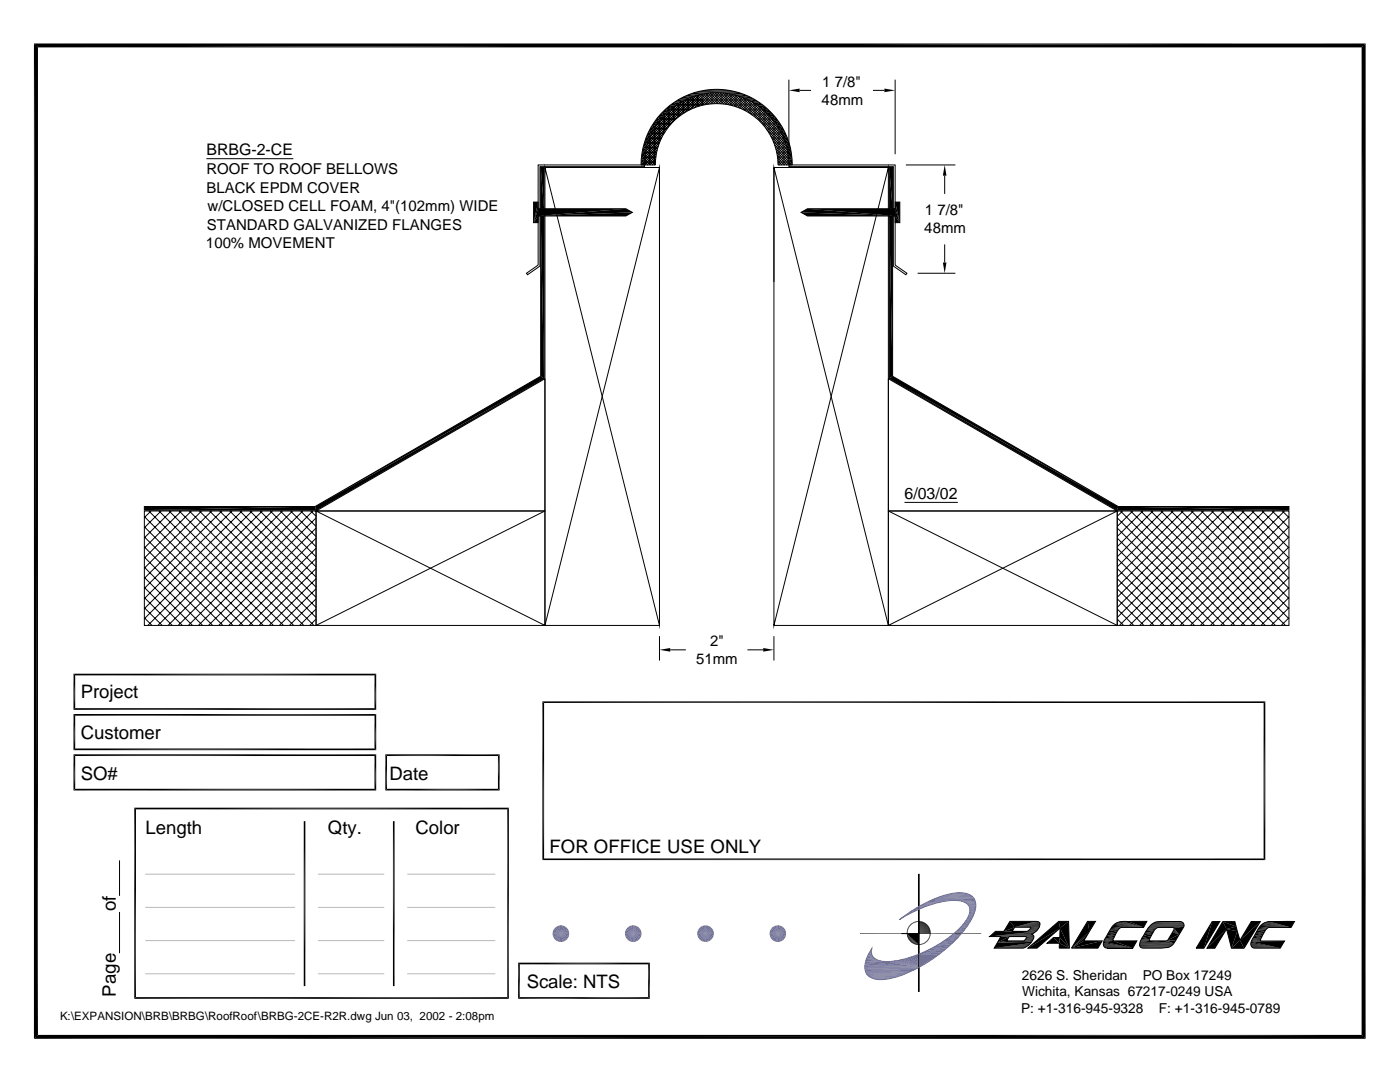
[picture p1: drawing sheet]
<svg xmlns="http://www.w3.org/2000/svg" width="279mm" height="216mm" viewBox="0 0 279 216" stroke-linecap="round" stroke-linejoin="round" font-family="sans-serif">
<g fill="none" stroke="#000" stroke-width=".2">
<path d="M136.9 19.9l1.7 1.6M137.3 19.7l1.7 1.7M137.3 19.7l-7.5 7.5M137.5 18.8h3.4M137.6 19.5l1.7 1.7M138 19.4l1.7 1.7M138.2 19.3l-8.7 8.8M138.4 19.3l1.7 1.7M138.8 19.1l1.7 1.8M138.9 19.1l-9.7 9.7 1.8 1.8M139.1 19l1.9 1.8M139.6 18.9l1.8 1.9"/>
<path d="M139.6 18.9l-10.6 10.6M140.3 18.8l-3.9 3.8M140.4 18.8l1.9 1.9M140.8 17.9h4.5M140.8 18.7l2 2M140.9 18.7l-3.3 3.2M141.3 18.6l2 2.1M141.5 18.6l-3 2.9M141.7 18.6l2.1 2.1M141.9 17.8h2.2M142 18.5l-2.7 2.8M142.2 18.5l2.2 2.2"/>
<path d="M142.5 18.5l-2.5 2.6M142.7 18.5l2.3 2.3M143 18.5l-2.3 2.4M143.2 18.5l2.4 2.5 1.8-1.8 9.4 9.4-1.8 1.7M143.6 18.5l-2.4 2.3M143.7 18.5l2.6 2.6M144 18.5l-2.2 2.2-1.8-1.9M144.2 18.5l2.8 2.8M144.5 18.6l-2.1 2.1M144.8 18.6l3 3.1M144.9 18.6l-2 2.1M145.2 18.8h3.3"/>
<path d="M145.8 18.8l-1.9 1.9M146 18.8l4.2 4.2M146.2 18.9l-1.9 1.8M146.6 19l-1.8 1.8M146.7 19l10.3 10.3M147 19.1l-1.8 1.8M147.5 18.5h-8.9M147.8 19.3l-1.8 1.8M148.1 19.5l8.4 8.3M148.2 19.5l-1.7 1.7M148.5 19.6l-1.7 1.7M148.9 19.7l-1.7 1.7"/>
<path d="M149 19.8l7.1 7.1M149.2 19.9l-1.6 1.6M157.4 15.9v14.9M159.6 18h2.3M174.2 18h2.3M178.6 15.9v14.9M41.2 31.7h17.3M107.4 32.9h21.2v.4h-20.8v19.8l-2.5 1.7-.2-.3 2.3-1.6zM108.8 33.4h22.8v91.4l-22.8-91.4v91.4M128.6 32.7l.2 .2M128.6 32.2l.7 .7M128.7 31.8l1.1 1.1"/>
<path d="M128.7 31.3l1.6 1.6M128.8 30.8l2 2.1M128.8 30.4l2 2M128.9 30l1.9 1.9M129 29.6l1.9 1.8M129.1 29.2l1.8 1.8M129.3 28.4l1.8 1.8M129.5 28l1.7 1.7M129.6 27.6l1.7 1.8M129.8 27.3l1.6 1.7M129.9 26.9l1.7 1.7M130.1 26.6l1.6 1.6"/>
<path d="M130.4 25.9l1.6 1.6M130.6 25.6l1.6 1.6M130.8 32.8l-.1 .1M130.8 25.3l1.6 1.6M130.8 32.3l-.6 .6M130.8 31.7l-1.2 1.2M130.9 31.1l-1.8 1.8M131 25l1.6 1.6M131 30.5l-2.4 2.4a14.4 14.4 0 0 1 14.4-14.4 14.4 14.4 0 0 1 14.4 14.4M131.2 29.9l-2.6 2.5M131.2 24.7l1.6 1.5M131.4 29.2l-2.7 2.7"/>
<path d="M131.4 24.4l1.5 1.6M131.6 24.1l1.6 1.6M131.7 28.4l-3 2.9M131.8 23.8l1.6 1.6M132.1 27.5l-3.3 3.3M132.1 23.6l1.5 1.5M132.3 23.3l1.5 1.5M132.5 23l1.6 1.6M132.7 26.3l-3.8 3.8M132.8 21.8a15.1 15.1 0 0 1 16.3-2.7 15.1 15.1 0 0 1 9 13.8h-2.8a12.2 12.2 0 0 0-12.3-12.2 12.2 12.2 0 0 0-12.2 12.2h-2.9a15 15 0 0 1 4.9-11.1zM132.8 22.8l1.5 1.5M133.1 22.5l1.5 1.5"/>
<path d="M133.3 22.3l1.6 1.5M133.6 22l1.5 1.6M133.9 21.8l1.5 1.5M134.1 21.6l1.6 1.5M134.4 21.4l1.6 1.5M134.7 21.1l1.6 1.6M135 20.9l1.6 1.6M135.2 20.8l-4.3 4.3M135.3 20.7l1.6 1.6M135.6 20.6l1.6 1.5M136 20.4l1.5 1.6M136.3 20.2l1.6 1.6"/>
<path d="M136.4 20.1l-6.2 6.2 1.7 1.6M136.6 20l1.6 1.7M143.4 20.7l2-2 3.4 3.4M149.6 20.1l-1.7 1.6M149.9 20.2l-1.6 1.6M149.9 22.8l1.5-1.6 3.3 3.3M150.1 20.3l5.5 5.6M150.2 20.4l-1.6 1.6M150.5 20.6l-1.6 1.6M150.8 20.8l-1.5 1.6M151.2 21l-1.6 1.6M151.7 21.4l-1.5 1.6"/>
<path d="M152 21.7l-1.5 1.5M152.3 21.9l-1.6 1.5M152.6 22.1l-1.6 1.5M152.8 22.4l-1.5 1.5M153 25.8l4.1 4.1M153.1 22.6l-1.5 1.5M153.3 22.8l-1.5 1.6M153.6 23.1l-1.5 1.5M153.8 23.4l-1.5 1.5M153.8 27.1l3.4 3.5-1.9 1.9M154.1 23.6l-1.6 1.6M154.3 23.9l-1.6 1.6"/>
<path d="M154.3 28.1l3 3.1M154.5 24.2l-1.5 1.6M154.6 28.9l2.8 2.8M154.7 24.5l-1.5 1.6M154.8 29.7l2.6 2.6M154.9 24.8l-1.5 1.6M155 30.3l2.4 2.5M155.1 30.9l2 2M155.1 25.1l-1.5 1.6M155.2 31.5l1.4 1.4M155.2 32.1l.9 .8M155.3 32.6l.3 .3"/>
<path d="M155.3 25.4l-1.6 1.6M155.5 25.7l-1.6 1.6M155.7 26l-1.6 1.7M155.9 26.4l-1.7 1.6M156 26.7l-1.6 1.7M156.2 27.1l-1.7 1.6M156.4 27.4l-1.7 1.7M156.5 27.8l-1.7 1.7M156.6 28.2l-1.7 1.7M156.9 28.9l-1.8 1.8M157 29.3l-1.9 1.8M157.1 29.7l-1.9 1.9"/>
<path d="M157.2 30.1l-2 1.9M157.3 31l-1.9 1.9M157.4 31.5l-1.5 1.4M157.4 31.9l-1 1M157.4 32.9h21.2v20l2.4 1.6-.2 .3-2.5-1.7v-19.8h-20.9zM157.4 32.4l-.5 .5M157.4 32.9h.1M177.3 33.4h-22.8v91.4l22.8-91.4v91.4M177.5 33.4h.6v41.7l45.1 26h34v.7h-34.2l-45.5-26.3zM180.8 32.9h9.9M188.5 35.1v3.6M106.5 40.3h.9v1.4h17.5l1.3 .7-1.3 .7h-17.5v1.3h-.9z"/>
<path d="M131.6 56.3v-22.9l-22.8 91.4M154.5 56.3v-22.9l22.8 91.4M159.9 42.4l1.2-.7h17.5v-1.4h1v4.1h-1v-1.3h-17.5zM183.1 54.5h7.6M188.5 48.8v3.6M177.3 75.6l45.7 26.4h-45.7zM28.8 102h34.3v22.8h-34.3zM28.8 101.1h34.1l45-26v-41.7h.7v42.1l-45.5 26.3h-34.3zM28.8 103.1l21.7 21.7M28.8 105.1l19.7 19.7M28.8 107.1l17.7 17.7M28.8 109.1l15.7 15.7"/>
<path d="M28.8 111.2l13.6 13.6M28.8 113.2l11.6 11.6M28.8 115.2l9.6 9.6M28.8 117.2l7.6 7.6M28.8 119.2l5.6 5.6M29.7 102l22.8 22.8M30.1 102l-1.3 1.3M31.7 102l22.9 22.8M32.2 102l-3.4 3.3M33.7 102l22.9 22.8M34.2 102l-5.4 5.3M35.8 102l22.8 22.8"/>
<path d="M36.2 102l-7.4 7.3M37.8 102l22.8 22.8M38.2 102l-9.4 9.4M39.8 102l22.8 22.8M40.2 102l-11.4 11.4M41.8 102l21.3 21.2M42.2 102l-13.4 13.4M43.8 102l19.3 19.2M44.3 102l-15.5 15.4M45.8 102l17.3 17.2M46.3 102l-17.5 17.4M47.9 102l15.2 15.2"/>
<path d="M48.3 102l-19.5 19.5M49.9 102l13.2 13.1M50.3 102l-21.5 21.5M51.9 102l11.2 11.1M52.3 102l-22.8 22.8M53.9 102l9.2 9.1M54.4 102l-22.9 22.8M55.9 102l7.2 7.1M56.4 102l-22.9 22.8M58 102l5.1 5.1M58.4 102l-22.8 22.8M60 102l3.1 3.1"/>
<path d="M60.4 102l-22.8 22.8M62 102l1.1 1M62.4 102l-22.8 22.8M63.1 102l45.7 22.8h-45.7v-22.8h45.7v22.8M63.1 102l45.7-26.4v26.4zM63.1 103.3l-21.5 21.5M63.1 105.4l-19.5 19.4M63.1 107.4l-17.4 17.4M63.1 109.4l-15.4 15.4M63.1 111.4l-13.4 13.4M63.1 113.4l-11.4 11.4M63.1 115.5l-9.4 9.3"/>
<path d="M63.1 117.5l-7.3 7.3M63.1 119.5l-5.3 5.3M108.8 102l-45.7 22.8M177.3 102l45.7 22.8M223 102h34.2v22.8h-34.2zM223 102l-45.7 22.8h45.7v-22.8h-45.7v22.8M223 103.3l21.4 21.5M223 105.4l19.4 19.4M223 107.4l17.4 17.4M223 109.4l15.4 15.4M223 111.4l13.3 13.4M223 113.4l11.3 11.4"/>
<path d="M223 115.5l9.3 9.3M223 117.5l7.3 7.3M223 119.5l5.3 5.3M223.6 102l22.8 22.8M224 102l-1 1M225.6 102l22.9 22.8M226.1 102l-3.1 3.1M227.6 102l22.9 22.8M228.1 102l-5.1 5.1M229.7 102l22.8 22.8M230.1 102l-7.1 7.1M231.7 102l22.8 22.8"/>
<path d="M232.1 102l-9.1 9.1M233.7 102l22.8 22.8M234.1 102l-11.1 11.1M235.7 102l21.5 21.5M236.2 102l-13.2 13.1M237.7 102l19.5 19.5M238.2 102l-15.2 15.2M239.8 102l17.4 17.4M240.2 102l-17.2 17.2M241.8 102l15.4 15.4M242.2 102l-19.2 19.2M243.8 102l13.4 13.4"/>
<path d="M244.2 102l-21.2 21.2M245.8 102l11.4 11.4M246.3 102l-22.9 22.8M247.8 102l9.4 9.4M248.3 102l-22.9 22.8M249.9 102l7.3 7.3M250.3 102l-22.8 22.8M251.9 102l5.3 5.3M252.3 102l-22.8 22.8M253.9 102l3.3 3.3M254.3 102l-22.8 22.8M255.9 102l1.3 1.3"/>
<path d="M256.3 102l-22.8 22.8M257.2 103.1l-21.7 21.7M257.2 105.1l-19.6 19.7M257.2 107.1l-17.6 17.7M257.2 109.1l-15.6 15.7M257.2 111.2l-13.6 13.6M257.2 113.2l-11.6 11.6M257.2 115.2l-9.5 9.6M257.2 117.2l-7.5 7.6M257.2 119.2l-5.5 5.6M28.8 121.3l3.6 3.5M28.8 123.3l1.5 1.5"/>
<path d="M63.1 121.5l-3.3 3.3M63.1 123.5l-1.3 1.3M108.8 124.8h22.8M131.6 126.9v4.9M133.8 129.7h3.1M149.2 129.7h3.1M154.5 124.8h22.8M154.5 126.9v4.9M223 121.5l3.3 3.3M223 123.5l1.2 1.3M257.2 121.3l-3.5 3.5M257.2 123.3l-1.5 1.5"/>
<path d="M183.3 174.5h.1v23.3h-.1zM183.4 174.5v6.4M183.4 181.4v7.1M183.4 190.4v7.4M197.5 186.9l1.2-1.1h1.6l1.2-1.9h5.2a.7 .7 0 0 1 .8 .3 .7 .7 0 0 1-.1 .8l-.4 .7-1.1 .7 .1 .1a.71 .71 0 0 1 0 1.2l-.8 1-1 .5h-5.8l1.3-2.3zM197.5 186.8h8.8M198.4 189.2h5.9M198.4 189.1h6.2M198.7 185.9h8.1M201.4 186.9h3.4a.79 .79 0 0 1-.6 .8h-3.3zM202.5 184.9h5M204.6 189.1l-6.2 .1"/>
<path d="M220.5 189.1h5.6M220.6 189.1h5.5M220.9 189.2h5.2M221.8 185.1h2.1M221.9 185h6.3M222.2 187.7h4.7M225.3 183.9h3.6M227.4 188.8h6.4M227.4 188.7h6.6M227.4 188.5h6.7M227.5 188.2h6.8M227.5 188.9h6.1"/>
<path d="M227.6 189h5.7M227.7 189.1h5.4M227.9 189.1h4.5M228 189.2h4M229.2 185.1h2.1M229.2 185h7.1M229.4 184.8h6.9M229.6 184.7h6.7M229.6 184.6h6.7M229.8 184.5h6.5M229.8 184.4h6.5M229.9 184.4h6.4"/>
<path d="M230 184.4h6.3M230 184.3h6.2M230.2 184.2h6M230.2 184.1h5.9M230.4 184h5.7M230.6 184h5.3M230.7 183.9h5.2M231 183.9h4.8M233.4 189h-5.8M233.5 188.9h-6M244 183.9h2.4l1.1 3.7 2.2-3.7h1.8l-3.2 5.3h-2.5l-1-3.8-2.4 3.8h-1.5zM249.7 187.8h6.6"/>
<path d="M249.9 189.1h5.6M250.2 189.2h5.3M251.2 185.1h2.1M251.4 185h6.3M251.7 184.6a2.82 2.82 0 0 1 2-.7h4.6l-.6 1.2h-4.5a4.1 4.1 0 0 0-1.6 2.6l4.7 .1-.8 1.4h-5a.9 .9 0 0 1-.8-.5 .9 .9 0 0 1 .1-1l1.3-2.3zM253.3 183.9h5M253.5 183.9h4.8"/>
</g>
<g fill="#000">
<path d="M6.8 8.7h265.7l-264.9 .8zM7.6 9.5l264.9-.8-.8 .8zM134.5 20.4l1-.6 1.3 .1zM135.5 19.8l1-.5 1.3 .2zM134.5 20.4l2.3-.5-1 .5zM149.3 19.9l2.2 .5h-1.3zM148.3 19.5l1.3-.2 1 .5zM149.3 19.9l1.3-.1 .9 .6zM157.4 18l2.2-.3v.7zM176.5 17.7l2.1 .3-2.1 .4zM271.7 9.5l.8 197.8-.8-.8zM271.7 9.5l.8-.8v198.6z"/>
<path d="M107.9 33.4l.7 8.3h-.7zM107.9 33.4h.7v8.3zM128 31.8h.7l-.8 1.1zM128.1 30.7l.7 .1-.8 1zM128.3 29.5l.7 .2-.9 1zM128.6 28.5l.6 .2-.9 .8zM128.7 31.8l-.1 1.1h-.7zM128.8 30.8l-.1 1h-.7zM129 29.7l-.2 1.1-.7-.1zM129 27.4l.6 .2-1 .9zM128.3 29.5l.9-.8-.2 1zM129.4 26.4l.6 .3-1 .7z"/>
<path d="M128.6 28.5l1-.9-.4 1.1zM129.9 25.4l.6 .3-1.1 .7zM129 27.4l1-.7-.4 .9zM129.4 26.4l1.1-.7-.5 1zM130.6 24.4l.5 .4-1.2 .6zM129.9 25.4l1.2-.6-.6 .9zM131.2 23.5l.6 .4-1.2 .5zM130.6 24.4l1.2-.5-.7 .9zM132 22.6l.5 .5-1.3 .4zM131.2 23.5l1.3-.4-.7 .8zM132.8 21.8l.4 .6-1.2 .2zM132 22.6l1.2-.2-.7 .7z"/>
<path d="M132.8 21.8l.8-.7 .4 .6zM132.8 21.8l1.2-.1-.8 .7zM133.6 21.1l.9-.7 .4 .6zM133.6 21.1l1.3-.1-.9 .7zM134.5 20.4h1.3l-.9 .6zM150.2 20.4h1.3l-.3 .6zM151.2 21l1.2 .1-.4 .6zM151.5 20.4l.9 .7-1.2-.1zM152 21.7l1.3 .1-.5 .6zM152.4 21.1l.9 .7-1.3-.1zM152.8 22.4l1.3 .2-.5 .5zM153.3 21.8l.8 .8-1.3-.2z"/>
<path d="M153.6 23.1l1.2 .4-.5 .4zM153.6 23.1l.5-.5 .7 .9zM154.3 23.9l1.2 .5-.6 .4zM154.3 23.9l.5-.4 .7 .9zM154.9 24.8l1.2 .6-.6 .3zM154.9 24.8l.6-.4 .6 1zM155.5 25.7l1.1 .7-.6 .3zM156 26.7l1.1 .7-.7 .2zM155.5 25.7l.6-.3 .5 1zM156.4 27.6l1.1 .9-.7 .2zM156 26.7l.6-.3 .5 1zM156.8 28.7l1 .8-.7 .2z"/>
<path d="M157.1 29.7l.8 1-.6 .1zM156.4 27.6l.7-.2 .4 1.1zM157.3 30.8l.8 1h-.7zM157.4 31.8l.7 1.1h-.7zM156.8 28.7l.7-.2 .3 1zM157.1 29.7l.7-.2 .1 1.2zM157.3 30.8l.6-.1 .2 1.1zM157.4 31.8h.7v1.1zM177.5 33.4l.6 8.3h-.6zM177.5 33.4h.6v8.3zM188.5 32.9l.4 2.2h-.7zM106.5 40.3h.9l-.9 4.1z"/>
<path d="M107.4 43.1v1.3h-.9zM107.4 41.7h17.5l-17.5 1.4zM107.4 41.7v1.4l-.9 1.3zM107.4 40.3v1.4l-.9 2.7zM107.9 43.1l.7 32.4-.7-.4zM107.9 43.1h.7v32.4zM107.4 43.1l17.5-1.4 1.3 .7zM107.4 43.1l18.8-.7-1.3 .7zM159.9 42.4l18.7 .7h-17.5zM159.9 42.4l1.2-.7 17.5 1.4zM177.5 43.1l.6 32-.6 .4zM178.6 43.1l1 1.3h-1z"/>
<path d="M161.1 41.7h17.5v1.4zM178.6 41.7l1 2.7-1-1.3zM178.6 40.3l1 4.1-1-2.7zM178.6 40.3h1v4.1zM188.2 52.4h.7l-.4 2.1zM62.9 101.1l45-26 .7 .4zM62.9 101.1l45.7-25.6-45.5 26.3zM177.5 75.5l45.7 25.6-.2 .7zM177.5 75.5l.6-.4 45.1 26zM177.5 43.1h.6v32zM28.8 101.1h34.1l-34.1 .7zM28.8 101.8l34.1-.7 .2 .7z"/>
<path d="M223.2 101.1l34 .7h-34.2zM223.2 101.1h34v.7zM131.6 129.7l2.2-.4v.7zM152.3 129.3l2.2 .4-2.2 .3zM183.3 188.4l.1 .1zM183.3 188.5l.1 1.9h-.1zM183.3 186.3h.1zM183.3 180.9l.1 .5-.1 .1zM183.3 183.9h.1zM183.3 188.5h.1zM183.3 188.5h.1v1.9zM183.3 180.9h.1v.5z"/>
<path d="M197.5 186.9l1.2-1.1 8.1 .1zM199.1 188.1l6.6 .1-7.3 1zM199.7 186.9h1.7l-2.3 1.2zM199.1 188.1l2.3-1.2-.5 .8zM201.5 183.9h5.2l-4.2 1.1zM201.5 183.9l1 1.1-2.2 .8zM200.3 185.8l2.2-.8-.5 .8zM202.5 185l4.3-1.1zM204.3 187.7l1.6 .2zM204.3 187.7h1.7zM204.6 187.5l1.5 .1h-1.7zM204.7 187.3l1.5 .1-1.6 .1z"/>
<path d="M204.8 186.9l1.5 .1h-1.4zM204.8 187.2l1.5 .1h-1.6zM204.9 187h1.4l-1.5 .2zM198.4 189.2l6.7-.5zM205 185.8l1.8 .1zM198.4 189.2l6.8-.5zM205.1 185.8l.2-.1 1.5 .2zM198.4 189.2l6.9-.6zM198.4 189.2l7.1-.8-.2 .2zM205.5 185.5h1.6l-1.8 .2zM198.4 189.2l7.2-.9-.1 .1zM205.6 185.3l1.6 .1-1.7 .1z"/>
<path d="M205.7 185.2l1.6 .1h-1.7zM205.7 185h1.7l-1.7 .2zM198.4 189.2l7.3-1zM197.5 186.9l8.5-.4zM204.3 187.7h1.7l-.1 .2zM204.4 187.6h1.7l-.1 .1zM204.6 187.5l1.6-.1-.1 .2zM197.5 186.9l8.7-.7-.3 .2zM204.7 187.3h1.6l-.1 .1zM204.8 187.2l1.5-.1v.2zM204.8 187.2l1.5-.2v.1zM204.8 186.9l1.5-.1v.2z"/>
<path d="M197.5 186.9l9-.8-.3 .1zM197.5 186.9l9.1-1zM197.5 186.9l9.3-1zM204.9 185.8l1.9 .1zM202.5 185l4.5-1.1zM205.3 185.7h1.7l-.2 .2zM202.5 185l4.6-1.1zM205.3 185.7l1.8-.2-.1 .2zM202.5 185l4.7-1.1zM205.5 185.5l1.7-.1-.1 .1zM202.5 185l4.8-1zM205.6 185.3h1.7l-.1 .1z"/>
<path d="M202.5 185l4.8-1h.1zM205.7 185.2l1.6-.1v.2zM205.7 185.2l1.7-.2zM202.5 185l5-.9zM205.5 185l2-.1zM205.6 185l1.9-.1zM205.7 185l1.8-.1-.1 .1zM202.5 185l5-.9 .1 .1zM202.5 185l5-.4v.1zM202.5 185l5.1-.6-.1 .2zM202.5 185l5.1-.8v.2zM209 188.2l1.2-1.1 1.2 1.1z"/>
<path d="M211.3 183.9h2l-1.7 1.3zM205.1 189.2l6.2-5.3 .3 1.3zM211.4 188.2l2 1h-2zM210.2 187.1h1.3l-.1 1.1zM211.5 187.1l1.9 2.1-2-1zM205.1 189.2l6.5-4-4.6 4zM211.6 185.2l1.8 4-1.9-2.1zM211.6 185.2l1.7-1.3 .1 5.3zM213.8 189.2l2.5-1.5h3.7zM213.8 189.2l3.1-2.4-.6 .9zM217 183.9l.4 1.9-3.6 3.4zM213.8 189.2l3.6-3.4-.5 1z"/>
<path d="M217 183.9h1.6l-1.2 1.9zM213.8 189.2l6.2-1.5-.9 1.5zM220.2 188.5l5.9 .7-5.9-.5zM220.2 188.4l5.9 .8-5.9-.7zM220.2 188.3l5.9 .9-5.9-.8zM220.2 188.7l5.9 .5-5.8-.4zM220.2 188.2l5.9 1-5.9-.9zM220.3 187.9l5.8 1.3-5.9-1zM220.3 187.7h1.9l-1.9 .2zM220.4 187.5h1.7l-1.8 .2zM220.6 187.2l1.6 .1-1.8 .2zM220.6 189.1l.3 .1z"/>
<path d="M220.9 186.7l1.5 .3-1.8 .2zM221.2 186.2h1.5l-1.8 .5zM221.5 185.7l1.4 .2-1.7 .3zM221.6 185.4h1.7l-1.8 .3zM221.8 185.2l1.6 .1-1.8 .1zM220.3 187.7l1.8-.1 .1 .1zM220.3 187.7l1.8-.2v.1zM220.3 187.9l1.9-.2 3.9 1.5zM220.4 187.5l1.8-.2-.1 .2zM222.1 184.7l.2-.1 5.9 .5zM220.6 187.2l1.8-.2-.2 .3zM222.3 184.6l.2-.2 5.7 .7z"/>
<path d="M220.9 186.7l1.6-.1-.1 .4zM222.5 184.4l.2-.2 5.5 .9zM220.9 186.7l1.8-.5-.2 .4zM222.7 184.2l5.5 .9zM221.2 186.2l1.7-.3-.2 .3zM222.8 184.2l5.4 .9zM221.5 185.7l1.6-.1-.2 .3zM222.9 184.1l.3-.1 5 1.1zM221.5 185.7l1.8-.3-.2 .2zM221.6 185.4l1.8-.1-.1 .1zM223.2 184l.3-.1 4.7 1.2zM221.8 185.2h1.7l-.1 .1z"/>
<path d="M221.8 185.2l1.9-.1zM223.5 183.9l4.7 1.2zM223.7 183.9h.3zM223.7 183.9h.3l4.2 1.2zM224 183.9h1.3zM224 183.9h1.3l2.9 1.2zM222.2 187.7h4.7l-.8 1.5zM227.6 187.7h2l-2 .2zM227.7 187.5h1.6l-1.7 .2zM227.9 187.1l1.5 .3-1.7 .1zM228.2 186.7l1.5 .1-1.8 .3zM228.5 186.2l1.5 .2-1.8 .3z"/>
<path d="M228.7 185.7h1.6l-1.8 .5zM225.3 183.9h3.6l-.7 1.2zM228.9 185.5l1.5 .1-1.7 .1zM229.1 185.3l1.5 .1-1.7 .1zM229.2 185.1h1.9zM229.2 185.1h1.8l-1.9 .2zM227.6 187.7l1.8-.1zM227.6 187.7h1.8zM227.7 187.5l1.7-.1zM227.6 187.7h2zM229.4 187.7h.2zM227.6 187.9l2-.2 4.7 .6z"/>
<path d="M227.9 187.1l1.8-.3-.3 .6zM228.2 186.7l1.8-.3-.3 .4zM228.5 186.2l1.7-.3-.2 .5zM228.5 186.2l1.8-.5-.1 .2zM228.7 185.7l1.7-.1-.1 .1zM228.9 185.5l1.7-.1-.2 .2zM229.1 185.3h1.6l-.1 .1zM229.1 185.3l1.8-.1zM229.1 185.3l1.9-.2zM231.8 189.2h.2zM232.7 187.7l1.6 .6zM232.9 187.7l.2-.1 1.5 .1z"/>
<path d="M234 186l1.3 .5-2.2 1.1zM234.1 185.8l1.2 .7-1.3-.5zM234.1 185.1l.2 .1zM234.2 185.7l1.1 .8-1.2-.7zM232.5 187.7l1.8 .6zM232.4 187.7l1.9 .6zM229.8 187.7h2.6l1.9 .6zM229.6 187.7l4.7 .6zM234.3 185.5l1 1-1.1-.8zM234.3 185.5l1 1zM234.3 185.4l1 1.1zM234.3 185.2l1 1.3-1-1.1z"/>
<path d="M232.9 187.7h1.7l-.3 .6zM233.1 187.6l2.2-1.1-.7 1.2zM235.5 183.9h.3zM234 183.9h1.8zM234.3 185.2l2-.3-1 1.6zM241.9 183.9l-1.6 5.3h-1.6zM241.9 183.9h1.5l-3.1 5.3zM244 183.9l2.7 1-1.9 .5zM244 183.9l.8 1.5-3.9 3.8zM240.9 189.2l3.9-3.8-2.4 3.8zM244.8 185.4l2.1 .4-1.1 3.4zM244.8 185.4l1.9-.5 .2 .9z"/>
<path d="M244 183.9h2.4l.3 1zM246.9 185.8l.6 1.8-1.7 1.6zM245.8 189.2l1.7-1.6 .8 1.6zM249.6 188.4l5.9 .8-5.9-.7zM249.6 188.3l5.9 .9-5.9-.8zM249.6 188.5l5.9 .7-5.8-.5zM249.6 188.2l5.9 1-5.9-.9zM249.7 188.7l5.8 .5-5.8-.4zM249.7 187.9l5.8 1.3-5.9-1zM249.7 183.9h1.8l-4 3.7zM249.8 187.7h1.7l-1.8 .2zM249.9 187.5h1.6l-1.7 .2z"/>
<path d="M250 187.2l1.6 .1-1.7 .2zM250.2 189.2h.5zM250.2 189.2h.3zM250.3 186.7l1.5 .3-1.8 .2zM250.6 186.2l1.6 .1-1.9 .4zM250.9 185.7l1.5 .2-1.8 .3zM251.1 185.4l1.5 .2-1.7 .1zM251.2 185.2h1.7l-1.8 .2zM247.5 187.6l4-3.7-3.2 5.3zM249.8 187.7l1.7-.1v.1zM249.8 187.7l1.7-.2zM249.9 187.5l1.7-.2-.1 .2z"/>
<path d="M251.7 184.6l6 .5-6.2-.4zM250 187.2l1.8-.2-.2 .3zM251.7 184.6l.2-.2 5.8 .7zM250.3 186.7l1.7-.1-.2 .4zM251.9 184.4l.2-.2 5.6 .9zM250.3 186.7l1.9-.4-.2 .3zM252.1 184.2l5.6 .9zM250.6 186.2l1.8-.3-.2 .4zM252.3 184.2l.1-.1 5.3 1zM250.9 185.7l1.7-.1-.2 .3zM252.4 184.1l.3-.1 5 1.1zM251.1 185.4h1.6l-.1 .2z"/>
<path d="M251.1 185.4l1.7-.1-.1 .1zM251.1 185.4l1.8-.2zM252.7 184l.3-.1 4.7 1.2zM251.2 185.2h1.8zM251.2 185.2l1.9-.1zM253 183.9h.3zM251.2 185.2l2-.1zM253 183.9h.3l4.4 1.2zM249.7 187.9l6.6-.1-.8 1.4zM253.3 183.9h5l-.6 1.2zM6.8 8.7l.8 197.8-.8 .8zM6.8 8.7l.8 .8v197z"/>
<path d="M6.8 207.3l.8-.8h264.1zM6.8 207.3l264.9-.8 .8 .8z"/>
</g>
<path d="M135.5 19.7h2.3M148.3 19.7h2.3M197.5 186.7h8.6" fill="none" stroke="#000" stroke-width=".42"/>
<path d="M136.5 19.3h2.3M147.3 19.3h2.3M220.3 189h5.8M234.1 185h2.2" fill="none" stroke="#000" stroke-width=".36"/>
<path d="M136.5 19.1h3.3M146.2 19.1h3.4" fill="none" stroke="#000" stroke-width=".44"/>
<path d="M137.5 18.7h4.4M144.1 18.7h4.4M199.1 187.9h6.8M202.5 184.9h5M221.9 184.9h6.3M251.4 184.9h6.3" fill="none" stroke="#000" stroke-width=".32"/>
<path d="M137.5 18.7h4.4M144.1 18.7h4.4M227.5 188.1h6.8" fill="none" stroke="#000" stroke-width=".38"/>
<path d="M138.6 18.3h8.9M198.4 189.1h6.4" fill="none" stroke="#000" stroke-width=".28"/>
<path d="M139.7 18.1h6.7M249.7 187.8h2.1" fill="none" stroke="#000" stroke-width=".21"/>
<path d="M220.4 189.1h5.7M221.8 185.1h2.1M227.4 188.6h6.6M227.4 188.4h6.9M249.9 189.1h5.6M251.2 185.1h2.1" fill="none" stroke="#000" stroke-width=".23"/>
<path d="M197.5 186.7h8.7M249.7 189h5.8" fill="none" stroke="#000" stroke-width=".34"/>
<path d="M198.4 189h6.6" fill="none" stroke="#000" stroke-width=".4"/>
<path d="M199.1 188h6.8" fill="none" stroke="#000" stroke-width=".3"/>
<path d="M197.5 186.8h8.8" fill="none" stroke="#000" stroke-width=".25"/>
<g fill="#5c5cb8">
<path d="M175.1 195.4l.7 .1z"/>
<path d="M175.1 195.4h1.5z"/>
<path d="M175.8 195.5l.8-.1z"/>
<path d="M174.8 195.4h1.8z"/>
</g>
<g fill="none" stroke="#5c5cb8" stroke-width=".2">
<path d="M172.6 193.5h9.8M172.9 194.3h7.9M173 194.4h7.3M173 194.5h7.3M173.1 194.6h6.7M173.1 194.6h7.2M173.2 194.8h6.6M173.4 194.9h5.4M173.4 194.9h5.9M173.7 195h5.1M173.9 195.2h4.4M174.2 195.3h3.2"/>
<path d="M174.2 195.3h3.7M174.5 195.4h2.5M174.5 195.3h2.9"/>
</g>
<path d="M172.6 193.2h10.7M172.7 193.7h9.7M172.7 193.9h9.1M172.8 194.1h8.5M173 194.4h7.8" fill="none" stroke="#5c5cb8" stroke-width=".23"/>
<path d="M172.6 193.2h10.7M172.9 194.1h8.4" fill="none" stroke="#5c5cb8" stroke-width=".21"/>
<path d="M172.8 193.9h9" fill="none" stroke="#5c5cb8" stroke-width=".25"/>
<path d="M172.6 193.4h9.8" fill="none" stroke="#5c5cb8" stroke-width=".28"/>
<path d="M172.6 192.9h10.7M172.6 193.4h10.3" fill="none" stroke="#5c5cb8" stroke-width=".3"/>
<path d="M183.4 193l.6-.3z" fill="#5c5cb8"/>
<path d="M172.6 192.8h10.7" fill="none" stroke="#5c5cb8" stroke-width=".44"/>
<g fill="#5c5cb8">
<path d="M172.6 192.5l10.7 .6-10.7-.5z"/>
<path d="M172.7 192.2l10.6 .9-10.7-.6z"/>
<path d="M184 192.7l1.2-.7z"/>
<path d="M183.4 193l1.8-1z"/>
<path d="M172.8 191.9l10.5 1.2-10.6-.9z"/>
<path d="M172.8 191.9h4.2l6.3 1.2z"/>
</g>
<path d="M172.8 191.9h4.2" fill="none" stroke="#5c5cb8" stroke-width=".2"/>
<g fill="#5c5cb8">
<path d="M177 191.9h.7l5.6 1.2z"/>
<path d="M177 191.9h.7z"/>
</g>
<path d="M172.8 191.9h3.8M172.8 191.9h3.5" fill="none" stroke="#5c5cb8" stroke-width=".2"/>
<g fill="#5c5cb8">
<path d="M177.7 191.9l.4-.1 5.2 1.3z"/>
<path d="M178.1 191.8l.4-.1 4.8 1.4z"/>
</g>
<path d="M172.8 191.8h3.2" fill="none" stroke="#5c5cb8" stroke-width=".2"/>
<path d="M178.5 191.7h.4l4.4 1.4z" fill="#5c5cb8"/>
<path d="M172.8 191.8h2.9" fill="none" stroke="#5c5cb8" stroke-width=".21"/>
<g fill="#5c5cb8">
<path d="M178.9 191.7l.4-.1 4 1.5z"/>
<path d="M183.4 193l2.3-1.4z"/>
</g>
<path d="M172.8 191.7h2.7" fill="none" stroke="#5c5cb8" stroke-width=".32"/>
<path d="M179.3 191.6l.4-.1 3.6 1.6z" fill="#5c5cb8"/>
<path d="M172.8 191.5h2.4" fill="none" stroke="#5c5cb8" stroke-width=".2"/>
<path d="M179.7 191.5l.4-.1 3.2 1.7z" fill="#5c5cb8"/>
<path d="M172.8 191.5h2.2" fill="none" stroke="#5c5cb8" stroke-width=".2"/>
<g fill="#5c5cb8">
<path d="M180.1 191.4l.5-.1 2.7 1.8z"/>
<path d="M173 191.3l1.8 .1-2 .2z"/>
<path d="M173 191.3h1.6l.2 .1z"/>
<path d="M183.4 193l2.9-1.8z"/>
<path d="M180.6 191.3l.4-.1 2.3 1.9z"/>
<path d="M173 191.3l1.4-.2 .2 .2z"/>
<path d="M173 191.3l1.4-.2z"/>
<path d="M181 191.2l.5-.1 1.8 2z"/>
<path d="M173 191.3l1.3-.2z"/>
<path d="M173.1 190.9l1.2 .1-1.3 .3z"/>
<path d="M181.5 191.1l.5-.2 1.3 2.2z"/>
<path d="M183.4 193l3.4-2.1z"/>
<path d="M173.1 190.9l1.1-.1 .1 .2z"/>
<path d="M182 190.9l.5-.2 .8 2.4z"/>
<path d="M173.2 190.6l1 .2-1.1 .1z"/>
<path d="M173.2 190.6h.9l.1 .2z"/>
<path d="M182.5 190.7l.5-.1 .3 2.5z"/>
<path d="M183.4 193l3.9-2.5z"/>
</g>
<path d="M183.1 190.4v2.7" fill="none" stroke="#5c5cb8" stroke-width=".34"/>
<g fill="#5c5cb8">
<path d="M173.2 190.6l.8-.2 .1 .2z"/>
<path d="M183.4 190.4l3.9 .1-3.9 2.5z"/>
<path d="M173.4 190.3l.6 .1-.8 .2z"/>
<path d="M173.4 190.3h.5l.1 .1z"/>
</g>
<path d="M183.4 190.3h3.9" fill="none" stroke="#5c5cb8" stroke-width=".32"/>
<path d="M173.4 190.3l.5-.1v.1z" fill="#5c5cb8"/>
<path d="M183.9 190.3h4" fill="none" stroke="#5c5cb8" stroke-width=".42"/>
<g fill="#5c5cb8">
<path d="M173.6 189.9l.3 .3-.5 .1z"/>
<path d="M173.6 189.9h.3v.3z"/>
<path d="M173.6 189.9l.3-.2v.2z"/>
<path d="M183.9 190.2l1.1-.5 2.9 .4z"/>
</g>
<path d="M185 189.9h3.4" fill="none" stroke="#5c5cb8" stroke-width=".38"/>
<g fill="#5c5cb8">
<path d="M173.8 189.6l.1 .1-.3 .2z"/>
<path d="M173.8 189.6h.1v.1z"/>
<path d="M173.8 189.6l.2-.2z"/>
<path d="M174 189.3l-.2 .3z"/>
</g>
<path d="M185 189.5h3.8" fill="none" stroke="#5c5cb8" stroke-width=".44"/>
<path d="M185 189.7l.9-.5 2.9 .1z" fill="#5c5cb8"/>
<path d="M185.9 189.1h3.4" fill="none" stroke="#5c5cb8" stroke-width=".4"/>
<path d="M185.9 189.2l1-.5 2.4 .1z" fill="#5c5cb8"/>
<path d="M186.9 188.6h2.9M188.2 187.8h2.4" fill="none" stroke="#5c5cb8" stroke-width=".42"/>
<path d="M186.9 188.5h2.9M187.3 188.3h2.5M189 187.1h2.1" fill="none" stroke="#5c5cb8" stroke-width=".28"/>
<path d="M187.8 188.2h2.4M189 187.4h2.1" fill="none" stroke="#5c5cb8" stroke-width=".4"/>
<path d="M187.8 188h2.4M188.2 187.7h2.4" fill="none" stroke="#5c5cb8" stroke-width=".3"/>
<path d="M188.6 187.4h2" fill="none" stroke="#5c5cb8" stroke-width=".32"/>
<g fill="#5c5cb8">
<path d="M189.5 187l2-.2-.4 .4z"/>
<path d="M189.5 187l.3-.3 1.7 .1z"/>
<path d="M189.8 186.7l.4-.3 1.3 .4z"/>
<path d="M190.2 186.4l.1-.1h1.6z"/>
<path d="M190.2 186.4l1.7-.1-.4 .5z"/>
<path d="M190.3 186.3l.3-.2 1.3 .2z"/>
<path d="M190.6 186.1l1.6-.2-.3 .4z"/>
<path d="M190.6 186.1l.3-.3 1.3 .1z"/>
<path d="M190.9 185.8l.3-.3 1 .4z"/>
<path d="M191.2 185.5h1.3l-.3 .4z"/>
<path d="M191.2 185.5l.3-.2 1 .2z"/>
<path d="M191.5 185.3l1.3-.2-.3 .4z"/>
<path d="M191.8 185l1 .1-1.3 .2z"/>
<path d="M191.8 185l1.3-.3-.3 .4z"/>
<path d="M192 184.7h1.1l-1.3 .3z"/>
<path d="M192.3 184.4l.8 .3h-1.1z"/>
<path d="M192.3 184.4l1.1-.1-.3 .4z"/>
<path d="M192.5 184.1l.9 .2-1.1 .1z"/>
<path d="M192.5 184.1l1.1-.2-.2 .4z"/>
<path d="M192.7 183.8l.9 .1-1.1 .2z"/>
<path d="M192.9 183.5l.7 .4-.9-.1z"/>
<path d="M192.9 183.5h.9l-.2 .4z"/>
<path d="M193.1 183.3l.7 .2h-.9z"/>
<path d="M193.1 183.3l.9-.2-.2 .4z"/>
<path d="M179.5 183.5l.7-.4z"/>
<path d="M193.2 183l.8 .1-.9 .2z"/>
<path d="M193.2 183l1-.2-.2 .3z"/>
<path d="M180 183.1l.5-.4z"/>
<path d="M193.3 182.7l.9 .1-1 .2z"/>
<path d="M180.2 183.1l.3-.4 .5-.1z"/>
<path d="M193.4 182.5l.8 .3-.9-.1z"/>
<path d="M193.4 182.5l1-.1-.2 .4z"/>
<path d="M180.5 182.7l.6-.3-.1 .2z"/>
<path d="M193.5 182.2l.9 .2-1 .1z"/>
<path d="M181.1 182.4l.6-.2-.7 .4z"/>
<path d="M193.5 182.2l1-.2-.1 .4z"/>
<path d="M181.1 182.4l1-.4z"/>
<path d="M193.5 182h1l-1 .2z"/>
<path d="M181.1 182.4l.5-.4h.5z"/>
<path d="M193.6 181.9l.9 .1h-1z"/>
<path d="M193.6 181.9h1l-.1 .1z"/>
<path d="M181.6 182l.9-.2-.4 .2z"/>
<path d="M193.6 181.7l1 .2h-1z"/>
<path d="M193.6 181.7h1v.2z"/>
<path d="M181.6 182l.6-.4 .3 .2z"/>
<path d="M193.6 181.5l1 .2h-1z"/>
<path d="M182.2 181.6l1.1-.1-.8 .3z"/>
<path d="M193.6 181.5l1.1-.1-.1 .3z"/>
<path d="M193.5 181.3l1.2 .1-1.1 .1z"/>
<path d="M182.2 181.6l.6-.3 .5 .2z"/>
<path d="M193.5 181.1l1.2 .3-1.2-.1z"/>
<path d="M193.5 181.1l1.2-.1v.4z"/>
<path d="M182.8 181.3l.5-.4v.6z"/>
<path d="M193.4 180.9l1.3 .1-1.2 .1z"/>
<path d="M183.4 180.9l1.1 .1-.5 .2z"/>
<path d="M183.4 180.9l.6 .3-.5 .2z"/>
<path d="M183.4 180.9v.5z"/>
<path d="M193.4 180.9h1.3v.1z"/>
<path d="M183.4 180.9l1.6-.1-.5 .2z"/>
<path d="M193.4 180.9l1.4-.2-.1 .2z"/>
<path d="M193.3 180.7h1.5l-1.4 .2z"/>
</g>
<path d="M183.4 180.7h2.1" fill="none" stroke="#5c5cb8" stroke-width=".25"/>
<path d="M193.2 180.6l1.6 .1h-1.5z" fill="#5c5cb8"/>
<path d="M183.9 180.5h2" fill="none" stroke="#5c5cb8" stroke-width=".2"/>
<g fill="#5c5cb8">
<path d="M193.1 180.5l1.7 .2z"/>
<path d="M193.1 180.5l1.6-.1 .1 .3z"/>
<path d="M193.1 180.4h1.6z"/>
</g>
<path d="M183.9 180.5h2.5" fill="none" stroke="#5c5cb8" stroke-width=".28"/>
<g fill="#5c5cb8">
<path d="M193.1 180.4l1.6-.1v.1z"/>
<path d="M192.9 180.3h1.8l-1.6 .1z"/>
</g>
<path d="M184.4 180.3h2.5" fill="none" stroke="#5c5cb8" stroke-width=".2"/>
<path d="M192.9 180.3l1.8-.2v.2z" fill="#5c5cb8"/>
<path d="M185 180h3.2M185.5 179.8h3.5M185.5 179.8h3.9M185.5 179.7h4.3M190.8 179.8h3.8M191.5 179.8h3.1M192 179.9h2.7M192.3 180h2.4M185 180h2.8M192.5 180.1h2.2M192.7 180.2h2" fill="none" stroke="#5c5cb8" stroke-width=".2"/>
<path d="M184.4 180.2h2.9" fill="none" stroke="#5c5cb8" stroke-width=".25"/>
<path d="M185 179.9h3.6M184.4 180.2h2.9" fill="none" stroke="#5c5cb8" stroke-width=".28"/>
<path d="M185 179.9h3.6" fill="none" stroke="#5c5cb8" stroke-width=".23"/>
<path d="M189.8 179.7h.7z" fill="#5c5cb8"/>
<g fill="none" stroke="#5c5cb8" stroke-width=".2">
<path d="M185.5 179.7h5M186 179.6h8.6M186.5 179.3h7.9M187 179.2h7.4M187 179.1h7.3M187 179h7.2M187.5 178.9h6.6M188.1 178.7h5.8M188.5 178.6h5.2M189 178.5h4.4M189.5 178.3h3.7M189.9 178.3h3"/>
<path d="M190.3 178.2h2.3M190.5 179.8h4.1"/>
</g>
<path d="M190.5 179.7h4.1" fill="none" stroke="#5c5cb8" stroke-width=".25"/>
<path d="M185.5 179.7h5M186 179.5h8.6" fill="none" stroke="#5c5cb8" stroke-width=".23"/>
<path d="M186 179.5h8.4M186.5 179.2h7.9" fill="none" stroke="#5c5cb8" stroke-width=".21"/>
<g fill="#5c5cb8">
<path d="M190.3 178.2h2z"/>
<path d="M190.8 178.2h1.5z"/>
<path d="M191.2 178.1h.7z"/>
<path d="M191.2 178.1l1.1 .1z"/>
</g>
<g fill="none" stroke="#000" stroke-width=".2">
<path d="M171.6 186.3h24.2M181.1 186.3h2.2M183.3 186.3v3.6M183.3 190.4v2.7M183.4 183.9v2.4M183.4 190.4v2.6M183.4 186.2h2.3M183.5 183.9v2.4M202.5 185h3.1l.1 .1-.7 .7h-3zM205.1 189.2l6.2-5.3h2l.1 5.3h-2v-1h-2.4l1.2-1.1h1.3l.1-1.9-4.6 4zM217 183.9h1.6l-2.3 3.8h3.7l-.9 1.5h-5.3zM222.1 184.7a2.76 2.76 0 0 1 2.1-.8h4.7l-.7 1.2h-4.4a4 4 0 0 0-1.7 2.6h4.8l-.8 1.5h-4.8a.93 .93 0 0 1-1-.4 .93 .93 0 0 1 0-1.1z"/>
<path d="M229.8 184.5l.2-.2a3.5 3.5 0 0 1 2.6-.4h3l.5 .2 .2 .3v.5l-2.3 3.7a2.72 2.72 0 0 1-2.2 .6h-3.8a.8 .8 0 0 1-.4-1.3l1.1-2.2zM230.6 185.4l.7-.3h2.8a.57 .57 0 0 1-.1 .9l-.9 1.6-.2 .1h-3.5v-.2zM241.9 183.9h1.5l-3.1 5.3h-1.6z"/>
</g>
<path d="M179.5 183.5a23.8 23.8 0 0 1 11.7-5.4 3.2 3.2 0 0 1 3.4 1.5 4.4 4.4 0 0 1-.8 3.9 28.7 28.7 0 0 1-14 11.2l-1.9 .5a4.9 4.9 0 0 1-4.8-.6 3.3 3.3 0 0 1 0-3.7l.9-1.6a1.88 1.88 0 0 0 1.7 2.4 14.9 14.9 0 0 0 8.2-1.5 20 20 0 0 0 9.2-6.9 2.05 2.05 0 0 0-.8-3.4 12 12 0 0 0-7.3 .9l-2.9 1.2z" fill="none" stroke="#5c5cb8" stroke-width=".2"/>
<g fill="#000">
<path d="M181 186.1l.1 .1h-.1zM181 186.2l.1 .2h-.1zM181 185.9l.1 .2h-.1zM181 186.4l.2 .1-.2 .1zM181 185.8l.1 .2-.1-.1zM181 186.6l.2 .1h-.2zM181 185.7l.2 .1h-.2zM181 186.7l.2 .1-.1 .1zM181.1 185.5l.1 .2h-.2zM181.1 186.9h.2l-.2 .1zM181.1 186.4l2.2 2.1zM181.1 186.5l2.2 2z"/>
<path d="M181.1 185.4l.1 .1h-.1zM181.1 187l.2 .1h-.1zM181.1 186.7l2.2 1.8zM181 186.1h.1v.1zM181 186.2h.1v.2zM181 185.9l.1 .1v.1zM181 186.4l.2 .1zM181.1 186.8l2.2 1.7zM181.2 185.2l.1 .2h-.2zM181 185.8h.2l-.1 .2zM181 186.6l.2-.1v.2zM181.2 187.1l.2 .1-.2 .1z"/>
<path d="M181 185.7l.2 .1zM181 186.7h.2v.1zM181.2 187l2.1 1.5zM181.2 185.1l.1 .2-.1-.1zM181.1 185.5h.1v.2zM181.1 186.9l.1-.1 .1 .1zM181.2 187.3h.2l-.1 .1zM181.3 187.1l2 1.4zM181.1 185.4h.2l-.1 .1zM181.1 187l.2-.1v.2zM181.3 185l.1 .2-.2-.1zM181.3 187.4h.2l-.1 .1z"/>
<path d="M181.2 185.2l.1 .2zM181.2 187.1h.1l.1 .1zM181.3 187.2l2 1.3zM181.4 184.8v.2h-.1zM181.2 185.1l.2 .1-.1 .1zM181.2 187.3l.2-.1v.1zM181.4 187.5l.2 .1zM181.4 187.4l1.9 1.1zM181.3 185h.1v.2zM181.3 187.4h.2zM181.5 187.5l1.8 1zM181.5 184.7v.2l-.1-.1z"/>
<path d="M181.5 187.6l.2 .1-.1 .1zM181.4 184.8l.1 .1-.1 .1zM181.4 187.5l.1-.1 .1 .2zM181.5 187.6l1.8 .9zM181.6 184.6v.2l-.1-.1zM181.6 187.8l.2-.1-.1 .2zM181.5 184.7l.1 .1-.1 .1zM181.5 187.6l.2 .1zM181.6 187.7l1.7 .8zM181.7 184.5v.2l-.1-.1zM181.7 187.9h.2l-.1 .1zM181.6 184.6l.1 .1-.1 .1z"/>
<path d="M181.6 187.8l.2-.1zM181.7 187.8l1.6 .7zM181.8 184.4v.2l-.1-.1zM181.8 188l.2-.1-.1 .2zM181.7 184.5l.1 .1-.1 .1zM181.8 187.7l.1 .2h-.2zM181.8 187.9l1.5 .6zM181.8 184.4l.1-.1v.2zM181.8 184.4l.1 .1-.1 .1zM181.8 188l.1-.1h.1zM181.9 188.1l.2-.1-.1 .2zM181.9 188l1.4 .5z"/>
<path d="M181.9 184.3l.1 .1-.1 .1zM182 187.9l.1 .1-.2 .1zM181.9 184.3l.1-.1v.2zM182 188.2l.2-.1v.1zM182.1 188.1l1.2 .4zM182 184.2v.2zM182.1 188l.1 .1-.2 .1zM182 184.2l.2-.1-.1 .2zM182.2 188.2h.2l-.1 .1zM182.2 188.2l1.1 .3zM182.2 184.1v.2h-.1zM182.2 188.1l.2 .1h-.2z"/>
<path d="M182.2 184.1l.1-.1-.1 .3zM182.3 188.3l.2-.1-.1 .2zM182.3 188.2l1 .3zM182.3 184l.1 .2-.2 .1zM182.4 188.2h.1l-.2 .1zM182.3 184h.1v.2zM182.4 188.4l.2-.1zM182.5 188.3l.8 .2zM182.4 184l.1 .1-.1 .1zM182.5 188.2l.1 .1-.2 .1zM182.4 184l.2-.1-.1 .2zM182.6 188.4l.2-.1-.1 .2z"/>
<path d="M182.6 188.4l.7 .1zM182.6 183.9v.2h-.1zM182.6 188.3h.2l-.2 .1zM182.6 183.9h.1l-.1 .2zM182.7 188.5l.2-.2v.2zM182.7 188.4l.6 .1zM182.7 183.9l.1 .1-.2 .1zM182.8 188.3h.1l-.2 .2zM182.7 183.9l.2-.1-.1 .2zM182.9 188.5l.1-.1v.1zM182.9 188.4l.4 .1zM182.9 183.8v.2h-.1z"/>
<path d="M182.9 188.3l.1 .1-.1 .1zM182.9 183.8h.1l-.1 .2zM183 188.5l.2-.1v.2zM183 183.8v.2h-.1zM183 188.4h.2l-.2 .1zM183 188.4l.3 .1zM183 183.8h.2l-.2 .2zM183.2 188.6l.1-.2v.2zM183.2 183.8v.2h-.2zM183.2 188.4h.1l-.1 .2zM183.2 183.8h.1l-.1 .2zM183.5 188.4v.2h-.2z"/>
<path d="M181.1 186.4l2.2-.1v2.2zM183.3 183.8v.2h-.1zM183.3 188.4h.2l-.2 .2zM183.3 190.4h.1v1.3zM183.4 191.7v1.3l-.1 .1zM183.5 183.8l-.2 .2zM183.5 188.4h.1l-.1 .2zM183.3 183.8h.2l-.2 .2zM183.6 188.4v.2h-.1zM183.5 184l.1-.2v.2zM183.6 188.4h.1l-.1 .2zM183.5 183.8h.1l-.1 .2z"/>
<path d="M183.7 188.4l.1 .1-.2 .1zM183.6 184l.2-.2zM183.7 188.4l.2-.1-.1 .2zM183.7 183.9h.2l-.5 2.4zM183.6 183.8h.2l-.2 .2zM183.9 188.3v.2h-.1zM183.7 184l.2-.1v.1zM183.9 188.3h.1l-.1 .2zM183.9 183.9l.1 .1-.6 2.3zM183.8 183.8l.1 .1-.2 .1zM184 188.3l.1 .1-.2 .1zM183.9 184l.2-.1-.1 .2z"/>
<path d="M184 188.3h.1v.1zM184 184h.2l-.8 2.3zM183.9 183.9h.2l-.2 .1zM184.1 188.3l.1 .1h-.1zM184 184.1l.2-.2-.1 .2zM184.1 188.3l.2-.1-.1 .2zM184.2 184l.1 .1-.9 2.2zM184.1 183.9h.1l-.2 .2zM184.3 188.2v.1l-.1 .1zM184.1 184.1l.2-.1zM184.3 188.2l.1-.1-.1 .2zM184.3 184.1h.1l-1 2.2z"/>
<path d="M184.2 183.9l.1 .1-.2 .1zM184.4 188.1l.1 .2h-.2zM184.3 184.1h.2l-.1 .1zM184.4 188.1h.1v.2zM184.4 184.1l.2 .1-1.2 2.1zM184.3 184l.2 .1h-.2zM184.5 188.1l.1 .1-.1 .1zM184.4 184.2l.2-.1-.1 .2zM184.5 188.1l.1-.1v.2zM184.6 184.2l.1 .1-1.3 2zM184.5 184.1h.1l-.2 .1zM184.6 188l.1 .1-.1 .1z"/>
<path d="M184.5 184.3l.2-.1zM184.6 188l.1-.1v.2zM184.7 184.3l.1 .1-1.4 1.9zM184.6 184.4l.2-.1-.1 .1zM184.6 184.1l.1 .1-.2 .1zM184.7 187.9l.1 .1-.1 .1zM184.7 187.9l.1-.1v.2zM184.8 184.4l.1 .1-1.5 1.8zM184.7 184.4h.3l-.2 .2zM184.7 184.2l.1 .1-.2 .1zM184.8 187.8l.2 .1-.2 .1zM185 187.7v.2l-.2-.1z"/>
<path d="M184.9 184.5l.1 .1-1.6 1.7zM184.8 184.6l.3-.1zM185 187.7l.1-.1v.2zM184.8 184.3l.2 .1h-.3zM185 187.7l.1 .1-.1 .1zM185 184.6l.1 .1-1.7 1.6zM185 184.6h.2l-.1 .1zM185.1 187.5l.1 .2-.1-.1zM185 184.4l.1 .1-.3 .1zM185.1 187.6l.1 .1-.1 .1zM183.4 186.3l1.7-1.6 .1 .1zM185.1 184.7l.2 .1-.2 .1z"/>
<path d="M185.2 187.4l.1 .2zM185 184.6l.1-.1 .1 .1zM185.1 187.5l.2 .1-.1 .1zM185.1 184.9h.3zM185.3 187.3l.1 .2-.2-.1zM183.4 186.3l1.8-1.5 .1 .1zM185.1 184.7l.1-.1 .1 .2zM185.2 187.4l.2 .1-.1 .1zM185.2 185h.2l-.1 .1zM185.4 187.1v.2h-.1zM183.4 186.3l1.9-1.4 .1 .2zM185.3 185.1h.2l-.1 .1z"/>
<path d="M185.1 184.9l.2-.1 .1 .1zM185.3 187.3h.1v.2zM185.4 187l.1 .2-.1-.1zM183.4 186.3l2-1.2v.1zM185.4 185.2l.2 .1-.2 .1zM185.5 186.9l.1 .2-.2-.1zM185.2 185l.2-.1v.1zM185.4 187.1l.1 .1-.1 .1zM183.4 186.3l2-1.1 .1 .1zM185.4 185.4h.2l-.1 .1zM185.5 186.7l.1 .2zM183.4 186.3l2.1-1v.2z"/>
<path d="M185.5 185.5l.2 .1zM185.3 185.1l.1-.1 .1 .1zM185.4 187l.2 .1-.1 .1zM185.5 186.6l.2 .2zM185.5 185.6l.2 .1-.2 .1zM185.5 186.5l.2 .1h-.2zM185.5 185.8l.2 .1h-.2zM185.6 186.3l.1 .2h-.2zM183.4 186.3l2.1-.8 .1 .1zM185.6 186l.1 .2h-.1zM185.5 185.9l.2 .1h-.1zM185.4 185.2l.1-.1 .1 .2z"/>
<path d="M185.5 186.9h.1v.2zM185.6 186.2l.1 .1zM183.4 186.3l2.2-.7v.1zM185.4 185.4l.2-.1v.1zM185.5 186.7l.2 .1-.1 .1zM183.4 186.3l2.2-.6v.2zM185.5 185.5l.1-.1 .1 .2zM185.5 186.6h.2v.2zM183.7 186.3l2-.1v.1zM185.5 185.6h.2v.1zM185.5 186.5h.2v.1zM185.5 185.8l.2-.1v.2z"/>
<path d="M185.6 186.3h.1v.2zM185.6 186h.1v.2zM185.5 185.9h.2v.1zM185.6 186.2h.1v.1z"/>
</g>
<path d="M183.4 186.2h2.3" fill="none" stroke="#000" stroke-width=".25"/>
<path d="M183.4 186.1h2.3" fill="none" stroke="#000" stroke-width=".4"/>
<path d="M183.6 183.9v2.4" fill="none" stroke="#000" stroke-width=".32"/>
<path d="M14.7 149.5h60.4M14.7 142.6h60.4M14.7 157.6h60.4M14.7 150.7h60.4M14.8 142.5v7.2M14.8 150.5v7.2M74.9 142.5v7.2M74.9 150.5v7.2" fill="none" stroke="#000" stroke-width=".34"/>
<g fill="#5c5cb8">
<path d="M112 186.3l1.6-.4v.4z"/>
<path d="M112 186.3l1.4-.7 .2 .3z"/>
<path d="M112 186.3l1.2-1 .2 .3z"/>
<path d="M113 185l.2 .3-1.2 1z"/>
<path d="M112.7 184.8l.3 .2-1 1.3z"/>
<path d="M112.3 184.7l.4 .1-.7 1.5z"/>
<path d="M112 184.6l.3 .1-.3 1.6z"/>
<path d="M111.6 184.7l.4-.1v1.7z"/>
<path d="M111.2 184.8l.4-.1 .4 1.6z"/>
<path d="M110.9 185l.3-.2 .8 1.5z"/>
<path d="M110.6 185.3l.3-.3 1.1 1.3z"/>
<path d="M110.6 185.3l1.4 1-1.6-.7z"/>
<path d="M110.4 185.6l1.6 .7-1.7-.4z"/>
<path d="M110.3 185.9l1.7 .4h-1.7z"/>
<path d="M110.3 186.3h1.7l-1.7 .4z"/>
<path d="M110.3 186.7l1.7-.4-1.6 .7z"/>
<path d="M110.4 187l1.6-.7-1.4 1z"/>
<path d="M110.6 187.3l1.4-1-1.1 1.3z"/>
<path d="M112 186.3l-.8 1.5-.3-.2z"/>
<path d="M112 186.3l-.4 1.6-.4-.1z"/>
<path d="M112 186.3v1.7l-.4-.1z"/>
<path d="M112 186.3l.3 1.6-.3 .1z"/>
<path d="M112 186.3l.7 1.5-.4 .1z"/>
<path d="M112 186.3l1 1.3-.3 .2z"/>
<path d="M112 186.3l1.2 1-.2 .3z"/>
<path d="M112 186.3l1.4 .7-.2 .3z"/>
<path d="M112 186.3l1.6 .4-.2 .3z"/>
<path d="M112 186.3h1.6v.4z"/>
<path d="M126.4 186.3l1.6-.4v.4z"/>
<path d="M126.4 186.3l1.5-.7 .1 .3z"/>
<path d="M126.4 186.3l1.3-1 .2 .3z"/>
<path d="M127.4 185l.3 .3-1.3 1z"/>
<path d="M127.1 184.8l.3 .2-1 1.3z"/>
<path d="M126.7 184.7l.4 .1-.7 1.5z"/>
<path d="M126.4 184.6l.3 .1-.3 1.6z"/>
<path d="M126 184.7l.4-.1v1.7z"/>
<path d="M125.6 184.8l.4-.1 .4 1.6z"/>
<path d="M125.3 185l.3-.2 .8 1.5z"/>
<path d="M125.1 185.3l.2-.3 1.1 1.3z"/>
<path d="M125.1 185.3l1.3 1-1.5-.7z"/>
<path d="M124.9 185.6l1.5 .7-1.6-.4z"/>
<path d="M124.8 185.9l1.6 .4h-1.7z"/>
<path d="M124.7 186.3h1.7l-1.6 .4z"/>
<path d="M124.8 186.7l1.6-.4-1.5 .7z"/>
<path d="M124.9 187l1.5-.7-1.3 1z"/>
<path d="M125.1 187.3l1.3-1-1.1 1.3z"/>
<path d="M126.4 186.3l-.8 1.5-.3-.2z"/>
<path d="M126.4 186.3l-.4 1.6-.4-.1z"/>
<path d="M126.4 186.3v1.7l-.4-.1z"/>
<path d="M126.4 186.3l.3 1.6-.3 .1z"/>
<path d="M126.4 186.3l.7 1.5-.4 .1z"/>
<path d="M126.4 186.3l1 1.3-.3 .2z"/>
<path d="M126.4 186.3l1.3 1-.3 .3z"/>
<path d="M126.4 186.3l1.5 .7-.2 .3z"/>
<path d="M126.4 186.3l1.6 .4-.1 .3z"/>
<path d="M126.4 186.3h1.6v.4z"/>
<path d="M140.8 186.3l1.6-.4 .1 .4z"/>
<path d="M140.8 186.3l1.5-.7 .1 .3z"/>
<path d="M140.8 186.3l1.3-1 .2 .3z"/>
<path d="M141.8 185l.3 .3-1.3 1z"/>
<path d="M141.5 184.8l.3 .2-1 1.3z"/>
<path d="M141.2 184.7l.3 .1-.7 1.5z"/>
<path d="M140.8 184.6l.4 .1-.4 1.6z"/>
<path d="M140.4 184.7l.4-.1v1.7z"/>
<path d="M140.1 184.8l.3-.1 .4 1.6z"/>
<path d="M139.8 185l.3-.2 .7 1.5z"/>
<path d="M139.8 185l1 1.3-1.3-1z"/>
<path d="M139.5 185.3l1.3 1-1.5-.7z"/>
<path d="M139.3 185.6l1.5 .7-1.6-.4z"/>
<path d="M139.2 185.9l1.6 .4h-1.7z"/>
<path d="M139.1 186.3h1.7l-1.6 .4z"/>
<path d="M139.2 186.7l1.6-.4-1.5 .7z"/>
<path d="M139.3 187l1.5-.7-1.3 1z"/>
<path d="M139.5 187.3l1.3-1-1 1.3z"/>
<path d="M140.8 186.3l-.7 1.5-.3-.2z"/>
<path d="M140.8 186.3l-.4 1.6-.3-.1z"/>
<path d="M140.8 186.3v1.7l-.4-.1z"/>
<path d="M140.8 186.3l.4 1.6-.4 .1z"/>
<path d="M140.8 186.3l.7 1.5-.3 .1z"/>
<path d="M140.8 186.3l1 1.3-.3 .2z"/>
<path d="M140.8 186.3l1.3 1-.3 .3z"/>
<path d="M140.8 186.3l1.5 .7-.2 .3z"/>
<path d="M140.8 186.3l1.6 .4-.1 .3z"/>
<path d="M140.8 186.3h1.7l-.1 .4z"/>
<path d="M155.2 186.3l1.6-.4 .1 .4z"/>
<path d="M155.2 186.3l1.5-.7 .1 .3z"/>
<path d="M155.2 186.3l1.3-1 .2 .3z"/>
<path d="M156.3 185l.2 .3-1.3 1z"/>
<path d="M156 184.8l.3 .2-1.1 1.3z"/>
<path d="M155.6 184.7l.4 .1-.8 1.5z"/>
<path d="M155.2 184.6l.4 .1-.4 1.6z"/>
<path d="M154.9 184.7l.3-.1v1.7z"/>
<path d="M154.5 184.8l.4-.1 .3 1.6z"/>
<path d="M154.2 185l.3-.2 .7 1.5z"/>
<path d="M154.2 185l1 1.3-1.3-1z"/>
<path d="M153.9 185.3l1.3 1-1.4-.7z"/>
<path d="M153.8 185.6l1.4 .7-1.6-.4z"/>
<path d="M153.6 185.9l1.6 .4h-1.6z"/>
<path d="M153.6 186.3h1.6l-1.6 .4z"/>
<path d="M153.6 186.7l1.6-.4-1.4 .7z"/>
<path d="M153.8 187l1.4-.7-1.3 1z"/>
<path d="M153.9 187.3l1.3-1-1 1.3z"/>
<path d="M155.2 186.3l-.7 1.5-.3-.2z"/>
<path d="M155.2 186.3l-.3 1.6-.4-.1z"/>
<path d="M155.2 186.3v1.7l-.3-.1z"/>
<path d="M155.2 186.3l.4 1.6-.4 .1z"/>
<path d="M155.2 186.3l.8 1.5-.4 .1z"/>
<path d="M155.2 186.3l1.1 1.3-.3 .2z"/>
<path d="M155.2 186.3l1.3 1-.2 .3z"/>
<path d="M155.2 186.3l1.5 .7-.2 .3z"/>
<path d="M155.2 186.3l1.6 .4-.1 .3z"/>
<path d="M155.2 186.3h1.7l-.1 .4z"/>
</g>
<g fill="none" stroke="#000" stroke-width=".34">
<path d="M14.7 134.6h60.4M14.8 134.4v7.2M74.9 134.4v7.2M108.4 140v31.6M252.3 140v31.6M14.7 141.5h60.4M76.9 150.7h22.8M76.9 157.6h22.8M77.1 150.5v7.2M99.5 150.5v7.2M26.8 161.3h74.8M27 161.2v38.1"/>
<path d="M26.8 199.1h74.8M103.4 199.1h26.3M103.4 192.3h26.3M103.6 192.1v7.2M129.5 192.1v7.2"/>
</g>
<path d="M108.2 140.1h144.3M60.8 163.9v32.9M78.6 163.9v32.9M101.4 161.2v38.1M108.2 171.5h144.3" fill="none" stroke="#000" stroke-width=".32"/>
<path d="M29 174.4h29.9M63.5 174.4h13.2M81.3 174.4h17.5M29 181.1h29.9M29 194.3h29.9M29 187.7h29.9M63.5 181.1h13.2M63.5 194.3h13.2M63.5 187.7h13.2M81.3 181.1h17.5M81.3 194.3h17.5M81.3 187.7h17.5" fill="none" stroke="#bababa" stroke-width=".2"/>
<path d="M7.2 9.1h264.9v197.8h-264.9zM180.5 100.2h10.7M23.9 171.7v7.1M23.9 182v8.2" fill="none" stroke="#000" stroke-width=".2"/>
<g font-size="3.7">
<text x="16.1" y="139.3">Project</text>
<text x="16.1" y="147.4">Customer</text>
<text x="16.1" y="155.6">SO#</text>
<text x="77.7" y="155.6">Date</text>
<text x="29" y="166.3">Length</text>
<text x="65.4" y="166.3">Qty.</text>
<text x="82.9" y="166.3">Color</text>
<text x="109.7" y="170.2">FOR OFFICE USE ONLY</text>
<text x="23.1" y="181.9" transform="rotate(-90 23.1 181.9)">of</text>
<text x="105.1" y="197.2">Scale: NTS</text>
<text x="23.1" y="198.8" transform="rotate(-90 23.1 198.8)">Page</text>
</g>
<g font-size="3.2">
<text x="41.2" y="31">BRBG-2-CE</text>
<text x="180.5" y="99.5">6/03/02</text>
</g>
<g font-size="3">
<text x="164.1" y="17.3">1 7/8&quot;</text>
<text x="164" y="20.9">48mm</text>
<text x="41.2" y="34.8">ROOF TO ROOF BELLOWS</text>
<text x="41.2" y="38.5">BLACK EPDM COVER</text>
<text x="41.3" y="45.8">STANDARD GALVANIZED FLANGES</text>
<text x="41.4" y="42.1">w/CLOSED CELL FOAM, 4&quot;(102mm) WIDE</text>
<text x="184.5" y="46.6">48mm</text>
<text x="184.6" y="43">1 7/8&quot;</text>
<text x="41.1" y="49.4">100% MOVEMENT</text>
<text x="141.7" y="128.9">2&quot;</text>
<text x="138.9" y="132.5">51mm</text>
</g>
<g font-size="2.7">
<text x="203.9" y="195.5">2626 S. Sheridan</text>
<text x="228.1" y="195.5">PO Box 17249</text>
<text x="203.8" y="202.1">P: +1-316-945-9328</text>
<text x="204" y="198.8">Wichita, Kansas 67217-0249 USA</text>
<text x="231.3" y="202.1">F: +1-316-945-0789</text>
</g>
<text font-size="2.3" x="12" y="203.6">K:\EXPANSION\BRB\BRBG\RoofRoof\BRBG-2CE-R2R.dwg Jun 03, 2002 - 2:08pm</text>
</svg>
